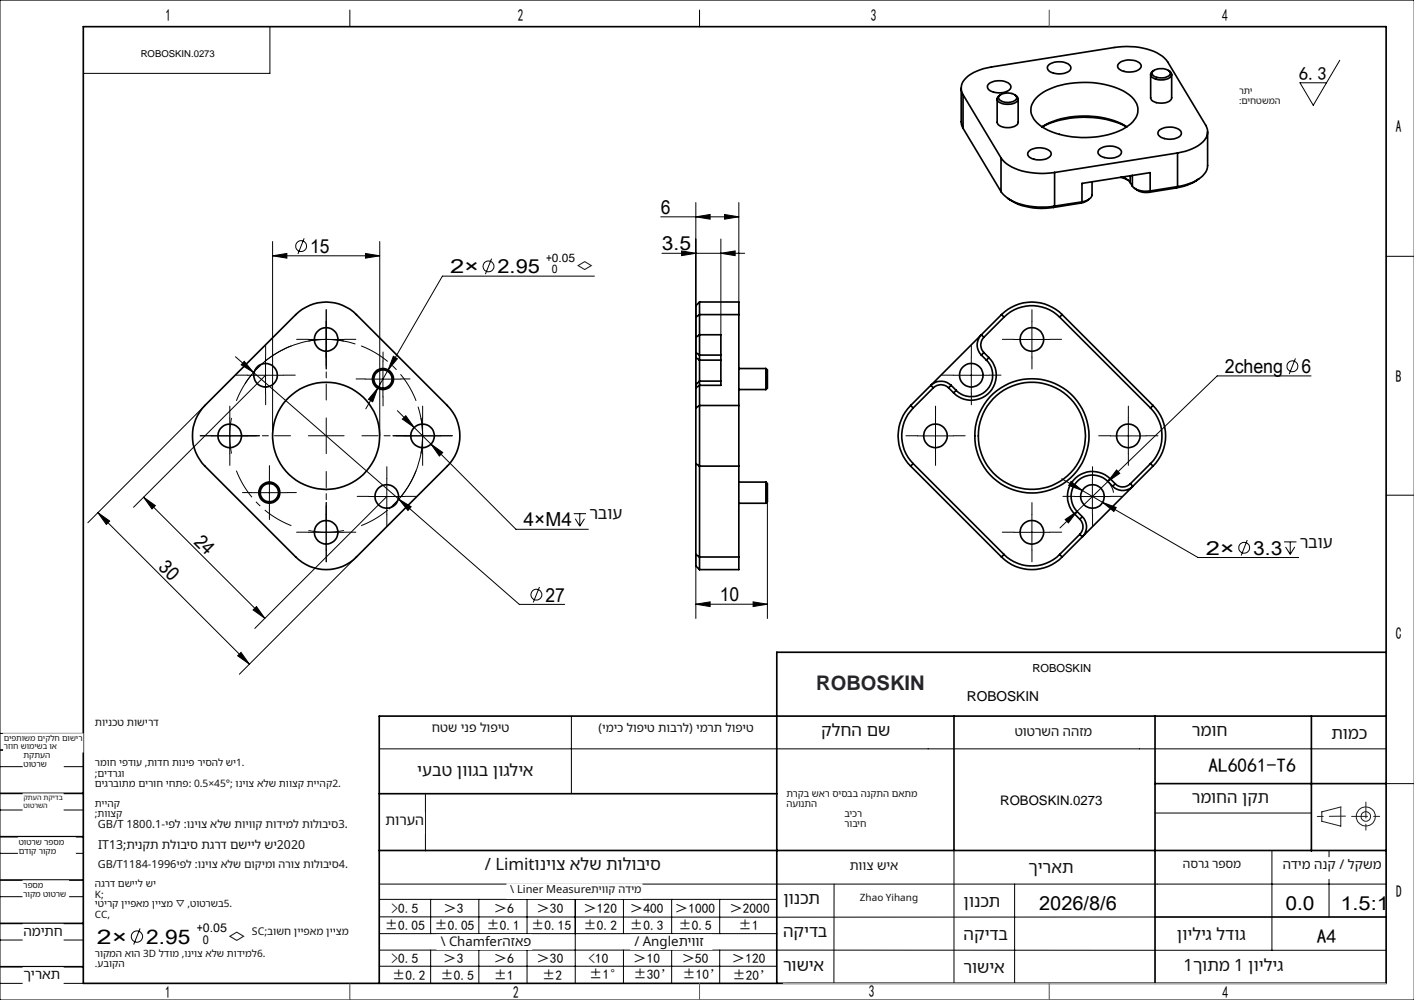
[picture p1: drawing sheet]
<svg xmlns="http://www.w3.org/2000/svg" width="297mm" height="210mm" viewBox="0 0 297 210" stroke-linecap="round" stroke-linejoin="round" font-family="sans-serif">
<g fill="none" stroke="#000" stroke-width=".21">
<path d="M0 0h297v210h-297zM56.7 5.6v9.8h-39.2M73.5 2.1v3.5M146.9 2.1v3.5M281.4 12.7l-5.6 9.4-2.7-4.7h5.5M57.3 53.7l3-.5v1zM57.3 50.7v40.8M57.3 53.7h22.5M63.9 50.1l-1.3 3.2M76.8 53.2l3 .5-3 .5zM79.8 50.7v40.8M103.3 54.3l-1.3 3.3"/>
<path d="M124.8 58h-31.9l-11.4 19.7M138.8 45.5h16.4M139 53.2h17.4M143.2 52.7l3 .5-3 .5zM146.2 45.5l3-.5v1zM146.2 42.5v43.2M151.4 53.2l3-.5v1zM151.4 50.2v20.1M152.2 45l3 .5-3 .5zM155.2 42.5v23.6M291.1 53.8h5.9M49.5 74.9l3.7 3.3"/>
<path d="M51.3 75.9l1.9 2.3-2.5-1.6zM52 78.8h7.5M53.2 78.2l55.9 48.7h9.5M55.8 75.1v7.4M55.8 78.8l-27.8 27.7M64.8 71.6a20 20 0 0 1 7.4 0M64.8 71.3h7.4M68.5 67.5v7.5M74.6 72.2a20.2 20.2 0 0 0-23.1 8.4M76.7 79.6h7.5M80.4 75.8v7.6M81.5 77.7l-2.2 3.8"/>
<path d="M82.6 74.8l.9 .5-2 2.4zM200.3 78.8h7.5M204 75.1v7.4M213 71.3h7.5M216.7 67.5v7.5M272.1 75.3l-1.3 3.3M275.4 78.9h-19.7l-33.1 32M43 85.2l-24.5 24.6M44.5 91.5h7.5M48.3 87.8v7.5M56.6 99.7v7.5M79.3 81.5l-1 2.9-.9-.6z"/>
<path d="M79.3 81.5l-2.5 4.4M83.5 86.2l3.5 3.6M84.5 88l.7-.7 1.8 2.5zM85 91.5h7.5M87 89.8l3.5 3.5M87.8 85.4a20.3 20.3 0 0 1-6.1 21.5M88.8 87.8v7.5M90.5 93.3l2.5 1.7-.7 .8zM90.5 93.3l17.9 17.9h23.5M192.7 91.5h7.5M196.5 87.8v7.5M233.2 91.5h7.5"/>
<path d="M234.5 98.7l.7 .7-2.5 1.7zM237 87.8v7.5M20.6 107.7l2.4 1.7-.7 .7zM20.6 107.7l31.8 31.8M30.2 104.4l2.4 1.8-.7 .7zM30.2 104.4l25.4 25.4M52.8 103.5h7.5M64.8 111.8h7.4M68.5 108v7.5M74.9 117l-24.6 24.6M77.5 104.3h7.5M81.2 100.5v7.5"/>
<path d="M81.2 104.3l-27.7 27.7M83.8 104.8l2.6 1.6-.7 .8zM120.5 107.9h2.6M120.8 108.9l1 1.6M121.8 107.9v2.6M122.8 108.9l-1 1.6M146.2 116.4v13.5M161.2 105.4v24.5M213 111.8h7.5M216.7 108v7.5M223 100.5l4.3 2.5M223.7 109.1l2.5-1.7-1.8 2.4z"/>
<path d="M225 101.1l2.3 1.9-2.8-1.1zM225.7 104.3h7.5M227.3 103l4.3 2.5M229.4 100.5v7.5M231.6 105.5l2.9 1.1-.5 .8zM231.6 105.5l20 11.6h29.5M232.7 101.1l.8 1.2 .4 1.2M262 113.4l-1.3 3.3M269.7 113.8h2.6M270 114.9l1 1.5M271 113.8v2.6M272 114.9l-1 1.5"/>
<path d="M291.1 104h5.9M50.6 137l1.8 2.5-2.5-1.8zM53.2 128.1l.7-.7 1.7 2.4zM113.3 123.3l-1.3 3.2M146.2 126.9l3-.5v1zM146.2 126.9h15M158.2 126.4l3 .5-3 .5zM0 154h17.5M79.7 157.3h211.4M120 150.4v16.3M0 179.2h17.5M0 161h17.5"/>
<path d="M0 170.1h17.5M89.4 166.9v11.8M200.4 178.6v27.9M242.6 170.7h32.8M267.2 178.6v21M279.2 178.6v14M291.1 164.6h6M0 188.3h17.5M0 197.4h17.5M29.4 195l-1.3 3.4M79.7 185.7h211.4M79.7 199.5l211.4 .1"/>
<path d="M79.7 192.5l162.9 .1M79.7 188.9h83.5M79.7 196.1h83.5M90.5 188.9v7.2M90.5 199.5v7M100.6 188.9v7.2M100.6 199.5v7M110.7 188.9v7.2M110.7 199.5v7M120.8 188.9v17.6M131 188.9v7.2M131 199.5v7"/>
<path d="M141.1 188.9v7.2M141.1 199.5v7M151.2 188.9v7.2M151.2 199.5v7M175.2 185.7v20.9M213.1 185.7v20.8M0 206.5h17.5M79.7 202.9h83.5M163.2 206.5h127.9"/>
<circle cx="63.2" cy="51.7" r="1.15"/>
<circle cx="102.6" cy="55.9" r="1.14"/>
<circle cx="271.5" cy="76.9" r="1.14"/>
<circle cx="261.3" cy="115" r="1.13"/>
<circle cx="112.7" cy="124.9" r="1.14"/>
<circle cx="28.8" cy="196.7" r="1.19"/>
</g>
<path d="M48.3 91.5l.3 3.7M48.3 91.5l.3-3.7M88.8 91.5l-.4-3.7M88.8 91.5l-.4 3.7M68.5 111.8l3.8-.4M68.5 111.8l-3.7-.4" fill="none" stroke="#000" stroke-width=".21" stroke-dasharray="30.5 1.3 1.3 1.3" stroke-linecap="butt"/>
<path d="M61.2 72.6a20.2 20.2 0 0 0-11.6 11.6M49.6 98.8a20.2 20.2 0 0 0 11.6 11.6M87.4 84.2a20.2 20.2 0 0 0-11.5-11.6M75.9 110.4a20.2 20.2 0 0 0 11.5-11.6" fill="none" stroke="#000" stroke-width=".21" stroke-dasharray="30.5 1.3 1.3 1.3" stroke-dashoffset="24" stroke-linecap="butt"/>
<g fill="none" stroke="#191924" stroke-width=".21">
<path d="M277.6 170.5l4-1v4l-4-1z"/>
<circle cx="286.9" cy="171.5" r="1.01"/>
<circle cx="286.9" cy="171.5" r="2"/>
</g>
<g fill="none" stroke="#000" stroke-width=".21" stroke-dasharray="30.5 1.3 1.3 1.3">
<path d="M52 78.8h-2.4M55.8 75v-2.4M59.5 78.8h2.5M64.8 71.3h-2.5M68.5 67.5v-2.5M68.5 75v2.5M72.3 71.3h2.4M76.7 79.6h-1.9M80.5 75.8v-1.9M84.2 79.6h1.9M200.3 78.8h-2.5M204 75v-2.4"/>
<path d="M207.8 78.8h2.4M213 71.3h-2.5M216.8 67.5v-2.5M216.8 75v2.5M220.5 71.3h2.5M44.5 91.5h-2.5M48.3 91.5h-3.8M48.3 91.5h3.7M48.3 87.8v-2.5M48.3 95.3v2.4M52 91.5h2.5M55.8 82.5v2.5"/>
<path d="M56.6 99.7v-1.9M68.5 91.5v-3.7M68.5 91.5h-3.7M68.5 91.5v3.8M68.5 91.5h3.8M80.5 83.3v1.9M85 91.5h-2.5M88.8 91.5h3.7M88.8 91.5h-3.8M88.8 87.8v-2.5M88.8 95.3v2.4M92.5 91.5h2.5"/>
<path d="M192.8 91.5h-2.5M196.5 87.8v-2.5M196.5 95.3v2.4M200.3 91.5h2.4M204 82.5v2.5M233.3 91.5h-2.5M237 87.8v-2.5M237 95.3v2.4M240.8 91.5h2.4M52.8 103.4h-1.9M56.6 107.2v1.9M60.3 103.4h2"/>
<path d="M64.8 111.8h-2.5M68.5 111.8v3.7M68.5 111.8v-3.8M68.5 115.5v2.5M68.5 108v-2.5M72.3 111.8h2.4M77.5 104.2h-2.5M81.3 100.5v-2.5M81.3 108v2.5M85 104.2h2.5M213 111.8h-2.5M216.8 108v-2.5"/>
<path d="M216.8 115.5v2.5M220.5 111.8h2.5M225.7 104.2h-2.4M229.5 100.5v-2.5M229.5 108v2.5M233.2 104.2h2.5"/>
</g>
<path d="M61 91.5h-10.5M68.5 84v-10.6M68.5 99v10.6M76 91.5h10.6" fill="none" stroke="#000" stroke-width=".21" stroke-dasharray="30.5 1.3 1.3 1.3" stroke-dashoffset="27.1"/>
<g fill="none" stroke="#000" stroke-width=".35">
<path d="M17.5 5.6h273.6v200.9h-273.6zM201.9 18.5v7.1l.4 1.3M202.3 19.9a2.9 2.9 0 0 1 1.1-4l1.1-.7 1.3-.5 2.4-.6 25.8-4.1a14.2 14.2 0 0 1 10.2 1.8l1.1 1.2 8 13.3a2.85 2.85 0 0 1-1.1 3.9l-1.1 .7-1.4 .6-2.4 .6M202.3 19.9l8 13.3M202.3 19.9v7M207.6 17.7a3.7 3.7 0 0 1 4.6 .1 .97 .97 0 0 1-.9 1.5 3.7 3.7 0 0 1-3.8-.6 .74 .74 0 0 1 .1-1zM210.1 19.9a.88 .88 0 0 0-.7 .9 .88 .88 0 0 0 .9 .9 3.2 3.2 0 0 0 3.5-.6l-.1-.6-.5-.6M220.2 13.7a3.7 3.7 0 0 1 4.6 .1 .97 .97 0 0 1-.9 1.5 3.7 3.7 0 0 1-3.8-.6 .74 .74 0 0 1 .1-1zM235.2 13.2a3.8 3.8 0 0 1 4.3 .2 .86 .86 0 0 1-.5 1.3 3.9 3.9 0 0 1-4.1-.4 .77 .77 0 0 1 .3-1.1zM241.7 15.7v4.8a1.72 1.72 0 0 0 2 1.2 2.06 2.06 0 0 0 2.4-1.2v-4.8M242.1 15a2.79 2.79 0 0 1 3.6 .2l.1 .1a1.91 1.91 0 0 1-2.4 1l-.7-.2-.5-.3a.56 .56 0 0 1-.1-.8zM242.4 14.8a.88 .88 0 0 0-.7 .9 .88 .88 0 0 0 .8 .8 3.2 3.2 0 0 0 3.5-.5 .91 .91 0 0 0-.6-1.2"/>
<path d="M202.3 26.9l8 13.3M209.4 20.8v4.9a1.82 1.82 0 0 0 2.1 1.1 2.06 2.06 0 0 0 2.4-1.1v-4.9M209.9 20.2a2.74 2.74 0 0 1 3.6 .1 .89 .89 0 0 1-.8 1.1 2.33 2.33 0 0 1-3-.8zM210.3 33.2a8.9 8.9 0 0 0 6.9 3.1l1.7 .1 2.6-.2M210.3 33.2v7M216 31.8a3.6 3.6 0 0 1 4.7 .1 1.03 1.03 0 0 1-.9 1.5 3.7 3.7 0 0 1-3.8-.6 .74 .74 0 0 1 0-1zM218.1 20.2a16.5 16.5 0 0 1 11.3-2.9 13.2 13.2 0 0 1 8.7 3.5 3.5 3.5 0 0 1-.6 5.2 16.3 16.3 0 0 1-11.4 2.8 12.8 12.8 0 0 1-8.6-3.4 3.5 3.5 0 0 1 .6-5.2zM218.9 26.6a18.9 18.9 0 0 1 17.1-.4l.7 .4M218.9 26.7a20.3 20.3 0 0 1 17.7 0M221.5 36.2v7.1M229.4 38.2v2.7a2.19 2.19 0 0 1-2.1 1.5M230.8 31.5a3.7 3.7 0 0 1 4.6 0 .97 .97 0 0 1-.9 1.5 3.8 3.8 0 0 1-3.7-.6 .74 .74 0 0 1 0-.9z"/>
<path d="M235.4 37.2l1.6 .6M235.8 37.2l1.1 .6 .5 .5M237.4 38.3l.4 .8M237.4 36.9v1.4M237.8 39.1a3.8 3.8 0 0 0 3.8 1M237.8 36.8v2.3M238.3 39.5a3.7 3.7 0 0 0 3.1 .9M243.4 27.5a3.7 3.7 0 0 1 4.6 0 .97 .97 0 0 1-.9 1.5 3.7 3.7 0 0 1-3.8-.6 .74 .74 0 0 1 .1-.9zM247.1 39.5l-5.7 .9M247.3 32.1l-25.8 4.1M247.3 32.1v7.1M247.3 39.2l-5.7 .9"/>
<path d="M247.3 39.2l-.2 .3M251.8 37.5l-1.1 .8-1.3 .6-2.3 .6M253.6 27.7v7a4.1 4.1 0 0 1-2.5 3.3l-2.1 .8-1.7 .4M210.3 40.2a9.9 9.9 0 0 0 7.7 3.3h1.8l1.7-.2M211.7 41.7a12.9 12.9 0 0 0 9.6 1.9M221.5 43.3l-.2 .3M227 42.6l-5.7 1M227.3 42.4l-5.8 .9M227.3 42.4l-.3 .2M228.8 41.8l-.7 .5-1.1 .3M241.6 40.1v-3.8l-14.3 2.2v3.9M241.6 40.1l-.2 .3"/>
<path d="M62.1 66.1a9 9 0 0 1 12.8 0l19 19.1a9 9 0 0 1 0 12.7l-19 19.1a9 9 0 0 1-12.8 0l-19.1-19.1a9.1 9.1 0 0 1 0-12.7zM146.2 75.1v5.7M146.2 70.8v3.2M146.2 66.6v4.2M146.2 74v1.1M146.2 75.1l.7 .5M146.2 74l.7 .6M146.9 75.6v4.4M146.9 70.3v4.3M146.9 63.4v2.7M146.9 63.4l-.7 .8v2.4M146.9 63.4h8.3v2.7"/>
<path d="M146.9 66.1v4.2M146.9 74.6v1M146.9 70.3h4.5v10.6h-4.5M146.9 66.1h8.3M146.9 75.6h4.5M146.9 70.3l-.7 .5M146.9 74.6h4.5M146.9 66.1l-.7 .5M155.2 77.4h5.7M155.2 66.1v19.1M160.9 77.4v4.4M160.9 77.4l.3 .3v3.8l-.3 .3"/>
<path d="M206.1 74.6l1.1 1M206.7 70.8a2.26 2.26 0 0 0 0 3.2M206.7 70.8l-.6-.5a3 3 0 0 0 0 4.3M206.7 74l1 1.1M206.7 74l-.6 .6M207.2 75.6a4.5 4.5 0 0 1 0 6.4 4.5 4.5 0 0 1-6.4 0M207.7 75.1a5.2 5.2 0 0 1 0 7.4 5.2 5.2 0 0 1-7.4 0M207.7 75.1l-.5 .5M210.4 66.1a9 9 0 0 1 12.7 0M210.4 66.1l.5 .5M210.4 66.1l-19.1 19.1M210.9 66.6a8.3 8.3 0 0 1 11.7 0"/>
<path d="M210.9 66.6l-4.2 4.2M222.6 66.6l19.1 19.1M223.1 66.1l-.5 .5M223.1 66.1l19.1 19.1M146.2 85.7v11.7M146.2 80.8v.6M146.2 97.4l.7 .5M146.2 81.4v4.3M146.2 97.4v19M146.9 85.2v12.7M146.9 80v.9M146.9 80l-.7 .8"/>
<path d="M146.9 80h4.5M146.9 85.2l-.7 .5M146.9 97.9h8.3M146.9 85.2h8.3M146.9 80.9v4.3M146.9 97.9v19.1M146.9 80.9l-.7 .5M155.2 85.2v12.7M155.2 81.8h5.7M155.2 97.9v19.1M191.3 85.2a9 9 0 0 0 0 12.7M191.3 85.2l.5 .5"/>
<path d="M191.3 97.9l19.1 19.1M191.8 85.7a8.3 8.3 0 0 0 0 11.7M191.8 97.4l19.1 19M191.8 97.4l-.5 .5M196 81.4a2.26 2.26 0 0 1 3.2 0M196 81.4l-4.2 4.3M199.2 81.4l1.1 1.1M199.8 80.9a3.1 3.1 0 0 0-4.3 0l.5 .5M199.8 80.9l-.6 .5M199.8 80.9l1 1.1M200.8 82l-.5 .5M241.7 85.7a8.3 8.3 0 0 1 0 11.7"/>
<path d="M241.7 97.4l-4.3 4.2M241.7 97.4l.5 .5M242.2 85.2a9 9 0 0 1 0 12.7M242.2 85.2l-.5 .5M242.2 97.9l-19.1 19.1M146.2 116.4v2.5l.7 .7M146.2 116.4l.7 .6M146.9 117v2.6M146.9 117h8.3M155.2 117v2.6h-8.3M155.2 105.7h5.7M155.2 101.2h5.7"/>
<path d="M160.9 101.2v4.5M160.9 101.2l.3 .4v3.8l-.3 .3M210.4 117a9 9 0 0 0 12.7 0M210.9 116.4a8.3 8.3 0 0 0 11.7 0M210.9 116.4l-.5 .6M222.6 116.4l.5 .6M225.7 108l1.1 1M226.3 107.4l-.6 .6M226.3 107.4l1 1.1M226.8 109a2.22 2.22 0 0 1 0 3.2M226.8 112.2l-4.2 4.2M227.3 108.5a2.96 2.96 0 0 1 0 4.2l-.5-.5"/>
<path d="M227.3 108.5l-.5 .5M232.7 101.1a4.5 4.5 0 0 0-6.4 0 4.5 4.5 0 0 0 0 6.3M232.7 101.1l1 1M233.2 100.5a5.3 5.3 0 0 0-7.4 0 5.3 5.3 0 0 0-.1 7.5M233.2 100.5l1 1.1M233.2 100.5l-.5 .6M234.2 101.6a2.22 2.22 0 0 0 3.2 0M234.2 101.6l-.5 .5M237.4 101.6l.5 .5a2.96 2.96 0 0 1-4.2 0M291.1 137h-127.9v69.5M0 157.5h17.5M200.4 150.4v28.2"/>
<path d="M242.6 150.4v56.1M275.4 150.4v28.3M291.1 150.4h-211.4v56.1M0 175.7h17.5M0 166.6h17.5M79.7 166.7h83.5M79.7 178.6h211.4M242.6 164.6h48.5M0 184.8h17.5M0 193.9h17.5M242.6 192.6h48.5M0 203h17.5"/>
<circle cx="55.8" cy="78.8" r="2.47"/>
<circle cx="68.5" cy="71.3" r="2.48"/>
<circle cx="80.4" cy="79.6" r="2.2"/>
<circle cx="80.4" cy="79.6" r="1.92"/>
<circle cx="204" cy="78.8" r="2.47"/>
<circle cx="216.7" cy="71.3" r="2.47"/>
<circle cx="48.3" cy="91.5" r="2.48"/>
<circle cx="68.5" cy="91.5" r="11.3"/>
<circle cx="88.8" cy="91.5" r="2.48"/>
<circle cx="196.5" cy="91.5" r="2.48"/>
<circle cx="216.7" cy="91.5" r="11.2"/>
<circle cx="216.8" cy="91.5" r="12"/>
<circle cx="237" cy="91.5" r="2.47"/>
<circle cx="56.6" cy="103.5" r="2.23"/>
<circle cx="56.6" cy="103.5" r="1.91"/>
<circle cx="68.5" cy="111.8" r="2.48"/>
<circle cx="81.2" cy="104.3" r="2.47"/>
<circle cx="216.7" cy="111.8" r="2.47"/>
<circle cx="229.5" cy="104.3" r="2.48"/>
</g>
<path d="M282.6 171.4l-5.9 .1M283.9 171.4h6M286.9 168.4v6" fill="none" stroke="#191924" stroke-width=".21" stroke-dasharray="6.3 1.3 1.3 1.3" stroke-dashoffset="3"/>
<path d="M164.5 206.5h126.6" fill="none" stroke="#c0c0c0" stroke-width=".21"/>
<path d="M220.4 2.1v3.5M73.5 206.5v3.5M146.9 206.5v3.5M220.4 206.5v3.5" fill="none" stroke="#00f" stroke-width=".21"/>
<path d="M281.6 169.5h.1" fill="none" stroke="#0ff" stroke-width=".21"/>
<g fill="#000">
<path d="M151.4 53.2l3-.5v1zM143.2 52.7l3 .5-3 .5zM152.2 45l3 .5-3 .5zM146.2 45.5l3-.5v1z"/>
<path d="M79.3 81.5l-1.9 2.3 .9 .6zM82.6 74.8l-1.1 2.9 2-2.4zM51.3 75.9l-.6 .7 2.5 1.6zM83.8 104.8l1.9 2.4 .7-.8zM57.3 53.7l3-.5v1zM76.8 53.2l3 .5-3 .5zM84.5 88l2.5 1.8-1.8-2.5zM90.5 93.3l1.8 2.5 .7-.8zM225 101.1l-.5 .8 2.8 1.1zM231.6 105.5l2.4 1.9 .5-.8zM223.7 109.1l.7 .7 1.8-2.4zM234.5 98.7l-1.8 2.4 2.5-1.7z"/>
<path d="M20.6 107.7l2.4 1.7-.7 .7zM50.6 137l1.8 2.5-2.5-1.8z"/>
<path d="M30.2 104.4l2.4 1.8-.7 .7zM53.2 128.1l.7-.7 1.7 2.4z"/>
<path d="M158.2 126.4l3 .5-3 .5zM146.2 126.9l3-.5v1z"/>
</g>
<g fill="#fff" stroke="#fff" stroke-width=".35">
<path d="M29.6 8.4h15.5v4.4h-15.5z"/>
<path d="M210.1 165.7h22.4v4.2h-22.4z"/>
<path d="M123.8 106.2h8.2v5.7h-8.2z"/>
<path d="M273 112.1h8.2v5.7h-8.2z"/>
<path d="M19.9 150.7h13.5v4.4h-13.5z"/>
<path d="M19.9 159.2h35.9v4.4h-35.9z"/>
<path d="M19.9 163.4h52.3v4.4h-52.3z"/>
<path d="M19.9 167.6h9v4.4h-9z"/>
<path d="M19.9 171.9h53.8v4.4h-53.8z"/>
<path d="M19.9 176.1h44.8v4.4h-44.8z"/>
<path d="M19.9 180.3h53.8v4.4h-53.8z"/>
<path d="M19.9 184.6h13.5v4.4h-13.5z"/>
<path d="M19.9 188.8h32.9v4.4h-32.9z"/>
<path d="M52.3 194.5h20.9v4.5h-20.9z"/>
<path d="M19.9 199.2h38.9v4.4h-38.9z"/>
<path d="M260.2 18.2h11.7v4.1h-11.7z"/>
<path d="M3.9 176h11.9v3.7h-11.9z"/>
<path d="M4.9 194.2h8.3v3.7h-8.3z"/>
<path d="M4.9 203.3h8.3v3.6h-8.3z"/>
<path d="M4.9 185h9.4v3.7h-9.4z"/>
<path d="M.8 154.2h16.6v3.6h-16.6z"/>
<path d="M4.9 166.8h8.3v3.7h-8.3z"/>
<path d="M5 157.8h8.2v3.6h-8.2z"/>
<path d="M202.4 187.5h10.2v4.3h-10.2z"/>
<path d="M216 180.5h10.2v4.2h-10.2z"/>
<path d="M247.2 194.5h16.3v4.2h-16.3z"/>
<path d="M100.9 179.7h39.5v5.2h-39.5z"/>
<path d="M132.5 196.4h16.9v2.9h-16.9z"/>
<path d="M91.8 196.4h19.8v2.9h-19.8z"/>
<path d="M106.6 185.7h28.2v2.9h-28.2z"/>
<path d="M180.6 187.5h12.3v4.3h-12.3z"/>
<path d="M164.5 201.1h10.1v4.2h-10.1z"/>
<path d="M248.5 180.2h12.2v4.2h-12.2z"/>
<path d="M202.4 194.4h10.2v4.2h-10.2z"/>
<path d="M247.7 201.1h36.6v4.2h-36.6z"/>
<path d="M202.4 201.5h10.2v4.3h-10.2z"/>
<path d="M164.5 193.9h10.1v4.3h-10.1z"/>
<path d="M178.5 180.5h10.2v4.2h-10.2z"/>
<path d="M164.5 187h10.2v4.3h-10.2z"/>
<path d="M269.4 180.2h20.8v4.2h-20.8z"/>
<path d="M172.5 151.6h16.3v4.2h-16.3z"/>
<path d="M216.8 138.8h50.8v4.5h-50.8z"/>
<path d="M213.1 152.3h16.3v4.3h-16.3z"/>
<path d="M250.3 151.6h16.3v4.2h-16.3z"/>
<path d="M87.6 160h24.5v4.2h-24.5z"/>
<path d="M80.9 170.8h8.2v4.2h-8.2z"/>
<path d="M125.7 151.6h32.6v4.2h-32.6z"/>
<path d="M90.7 151.6h16.3v4.2h-16.3z"/>
<path d="M279.6 152.3h8.2v4.3h-8.2z"/>
<path d="M165.2 165.7h32.6v4.2h-32.6z"/>
<path d="M177.4 169.9h8.1v4.2h-8.1z"/>
<path d="M250.3 165.7h16.3v4.2h-16.3z"/>
<path d="M203.1 143.8h78.3v4.4h-78.3z"/>
<path d="M216.8 138.2h51.5v3.6h-51.5z"/>
</g>
<text font-size="4.2" fill="#1f2633" x="171.4" y="145">ROBOSKIN</text>
<g font-size="4.2">
<text x="20.4" y="198.2">2×</text>
<text x="30.7" y="198.2">2.95</text>
<text x="47.7" y="198.2">◇</text>
</g>
<g font-size="4.1">
<text x="138.8" y="44.9">6</text>
<text x="65.1" y="53.1">15</text>
<text x="139" y="52.6">3.5</text>
<text x="94.5" y="57.4">2×</text>
<text x="104.5" y="57.4">2.95</text>
<text x="120.8" y="57.4">◇</text>
<text x="257.3" y="78.4">2cheng</text>
<text x="273.4" y="78.4">6</text>
<text x="40.6" y="113.9" transform="rotate(45 40.6 113.9)">24</text>
<text x="110" y="110.5">4×M4</text>
<text x="33.1" y="119.4" transform="rotate(45 33.1 119.4)">30</text>
<text x="253.3" y="116.5">2×</text>
<text x="263.2" y="116.5">3.3</text>
<text x="114.6" y="126.3">27</text>
<text x="151.2" y="126.3">10</text>
<text x="253.8" y="162.1">AL6061-T6</text>
<text x="218.3" y="191">2026/8/6</text>
<text x="270" y="191">0.0</text>
<text x="281.5" y="191">1.5:1</text>
<text x="276.6" y="198">A4</text>
</g>
<text font-size="3.9" x="272.8" y="16.8">6.3</text>
<g font-size="3.5">
<text x="34.8" y="4.4">1</text>
<text x="108.7" y="4.4">2</text>
<text x="182.9" y="4.4">3</text>
<text x="256.7" y="4.4">4</text>
<text x="293.2" y="27.8">A</text>
<text x="293.2" y="80.3">B</text>
<text x="293.2" y="134.2">C</text>
<text x="293.3" y="188.4">D</text>
<text x="34.7" y="209.6">1</text>
<text x="107.8" y="209.6">2</text>
<text x="182.5" y="209.3">3</text>
<text x="256.8" y="209.7">4</text>
</g>
<g font-size="3.5" fill="#111">
<text x="123.8" y="109.1">רבוע</text>
<text x="273" y="115">רבוע</text>
<text x="172.5" y="154.5">קלחה םש</text>
<text x="250.3" y="154.5">רמוח</text>
<text x="279.6" y="155.2">תומכ</text>
<text x="87.6" y="162.9">יעבט ןווגב ןוגליא</text>
<text x="250.3" y="168.6">רמוחה ןקת</text>
<text x="101.8" y="182.6">/ Limitוניוצ אלש תולוביס</text>
<text x="216" y="183.4">ךיראת</text>
<text x="164.5" y="189.9">ןונכת</text>
<text x="202.4" y="190.4">ןונכת</text>
<text x="164.5" y="196.8">הקידב</text>
<text x="202.4" y="197.3">הקידב</text>
<text x="247.2" y="197.4">ןויליג לדוג</text>
<text x="164.5" y="204">רושיא</text>
<text x="202.4" y="204.4">רושיא</text>
<text x="248.6" y="204">1ךותמ 1 ןויליג</text>
</g>
<text font-size="3" fill="#111" x="80.9" y="173.2">תורעה</text>
<text font-size="2.9" x="203.1" y="147.3">ROBOSKIN</text>
<text font-size="2.9" fill="#111" x="4.9" y="205.7">ךיראת</text>
<g font-size="2.8" fill="#111">
<text x="213.1" y="154.6">טוטרשה ההזמ</text>
<text x="269.4" y="182.5">הדימ הנק / לקשמ</text>
<text x="4.9" y="196.5">המיתח</text>
<text x="92.6" y="198.7">\ Chamferהזאפ</text>
<text x="133.2" y="198.7">/ Angleתיווז</text>
</g>
<g font-size="2.8">
<text x="210.1" y="169">ROBOSKIN.0273</text>
<text x="82.2" y="191.7">&gt;0.5</text>
<text x="93.1" y="191.7">＞3</text>
<text x="103.7" y="191.7">＞6</text>
<text x="112.7" y="191.7">＞30</text>
<text x="122.6" y="191.7">＞120</text>
<text x="132.3" y="191.7">＞400</text>
<text x="141.8" y="191.7">＞1000</text>
<text x="153.2" y="191.7">＞2000</text>
<text x="80.8" y="195.3">±0.05</text>
<text x="91.2" y="195.3">±0.05</text>
<text x="102.2" y="195.3">±0.1</text>
<text x="111.6" y="195.3">±0.15</text>
<text x="122.6" y="195.3">±0.2</text>
<text x="132.3" y="195.3">±0.3</text>
<text x="142.5" y="195.3">±0.5</text>
<text x="155.1" y="195.3">±1</text>
<text x="82.2" y="202.3">&gt;0.5</text>
<text x="93.1" y="202.3">＞3</text>
<text x="103.7" y="202.3">＞6</text>
<text x="112.7" y="202.3">＞30</text>
<text x="123.6" y="202.3">&lt;10</text>
<text x="133" y="202.3">＞10</text>
<text x="143.2" y="202.3">＞50</text>
<text x="153.7" y="202.3">＞120</text>
<text x="82.3" y="205.8">±0.2</text>
<text x="92.5" y="205.8">±0.5</text>
<text x="103.7" y="205.8">±1</text>
<text x="113.9" y="205.8">±2</text>
<text x="123.8" y="205.7">±1°</text>
<text x="133" y="205.7">±30’</text>
<text x="143.3" y="205.7">±10’</text>
<text x="153.8" y="205.8">±20’</text>
</g>
<text font-size="2.7" fill="#111" x="178.5" y="182.7">תווצ שיא</text>
<g font-size="2.6" fill="#111">
<text x="90.7" y="153.8">חטש ינפ לופיט</text>
<text x="20.6" y="178.2">IT13;תינקת תלוביס תגרד םשייל שי2020</text>
</g>
<g font-size="2.5" fill="#111">
<text x="125.7" y="153.7">)ימיכ לופיט תוברל( ימרת לופיט</text>
<text x="248.5" y="182.3">הסרג רפסמ</text>
</g>
<g font-size="2.5">
<text x="41.3" y="195.6">+0.05</text>
<text x="42.6" y="198.2">0</text>
</g>
<g font-size="2.4">
<text x="114.7" y="54.9">+0.05</text>
<text x="115.9" y="57.4">0</text>
</g>
<text font-size="2.3" x="216.8" y="141.1">ROBOSKIN</text>
<g font-size="2.3" fill="#111">
<text x="20.5" y="173.8">GB/T 1800.1-יפל :וניוצ אלש תויווק תודימל תולוביס3.</text>
<text x="20.5" y="182.2">GB/T1184-1996יפל :וניוצ אלש םוקימו הרוצ תולוביס4.</text>
<text x="107.2" y="187.6">\ Liner Measureתיווק הדימ</text>
</g>
<g font-size="2.2" fill="#111">
<text x="19.9" y="152.5">תוינכט תושירד</text>
<text x="52.9" y="196.4">SC;בושח ןייפאמ ןייצמ</text>
</g>
<g font-size="2.1" fill="#111">
<text x="19.9" y="160.9">רמוח יפדוע ,תודח תוניפ ריסהל שי1.</text>
<text x="19.9" y="165.2">םיגרבותמ םירוח יחתפ: 0.5×45°; וניוצ אלש תווצק תייהק2.</text>
<text x="19.9" y="163.1">;</text>
<text x="20.5" y="163.1">םידרגו</text>
<text x="19.9" y="169.4">תייהק</text>
<text x="19.9" y="171.6">;</text>
<text x="20.5" y="171.6">תווצק</text>
<text x="19.9" y="186.3">הגרד םשייל שי</text>
<text x="19.9" y="190.5">יטירק ןייפאמ ןייצמ ▽ ,טוטרשב5.</text>
<text x="19.9" y="188.5">K;</text>
<text x="180.6" y="189.3">Zhao Yihang</text>
<text x="19.9" y="192.7">CC,</text>
<text x="19.9" y="203.1">.</text>
<text x="19.9" y="200.9">רוקמה אוה 3D לדומ ,וניוצ אלש תודימל6.</text>
<text x="20.5" y="203.1">עבוקה</text>
</g>
<text font-size="2" x="29.6" y="11.9">ROBOSKIN.0273</text>
<g font-size="2" fill="#111">
<text x="165.2" y="167.4">תרקב שאר סיסבב הנקתה םאתמ</text>
<text x="165.2" y="169.5">העונתה</text>
<text x="177.4" y="173.7">רוביח</text>
<text x="177.4" y="171.6">ביכר</text>
</g>
<g font-size="1.9" fill="#111">
<text x="260.2" y="19.8">רתי</text>
<text x="260.2" y="21.8">:</text>
<text x="260.8" y="21.8">םיחטשמה</text>
</g>
<g font-size="1.8" fill="#111">
<text x="5" y="161">טוטרש</text>
<text x="5" y="159.2">תקתעה</text>
<text x="3.9" y="177.4">טוטרש רפסמ</text>
<text x="3.9" y="179.3">םדוק רוקמ</text>
<text x="4.9" y="188.3">רוקמ טוטרש</text>
<text x="4.9" y="186.5">רפסמ</text>
</g>
<g font-size="1.7" fill="#111">
<text x=".8" y="155.6">םיפתושמ םיקלח םושיר</text>
<text x=".8" y="157.4">רזוח שומישב וא</text>
</g>
<g font-size="1.5" fill="#111">
<text x="4.9" y="169.6">טוטרשה</text>
<text x="4.9" y="168">קתעה תקידב</text>
</g>
</svg>
